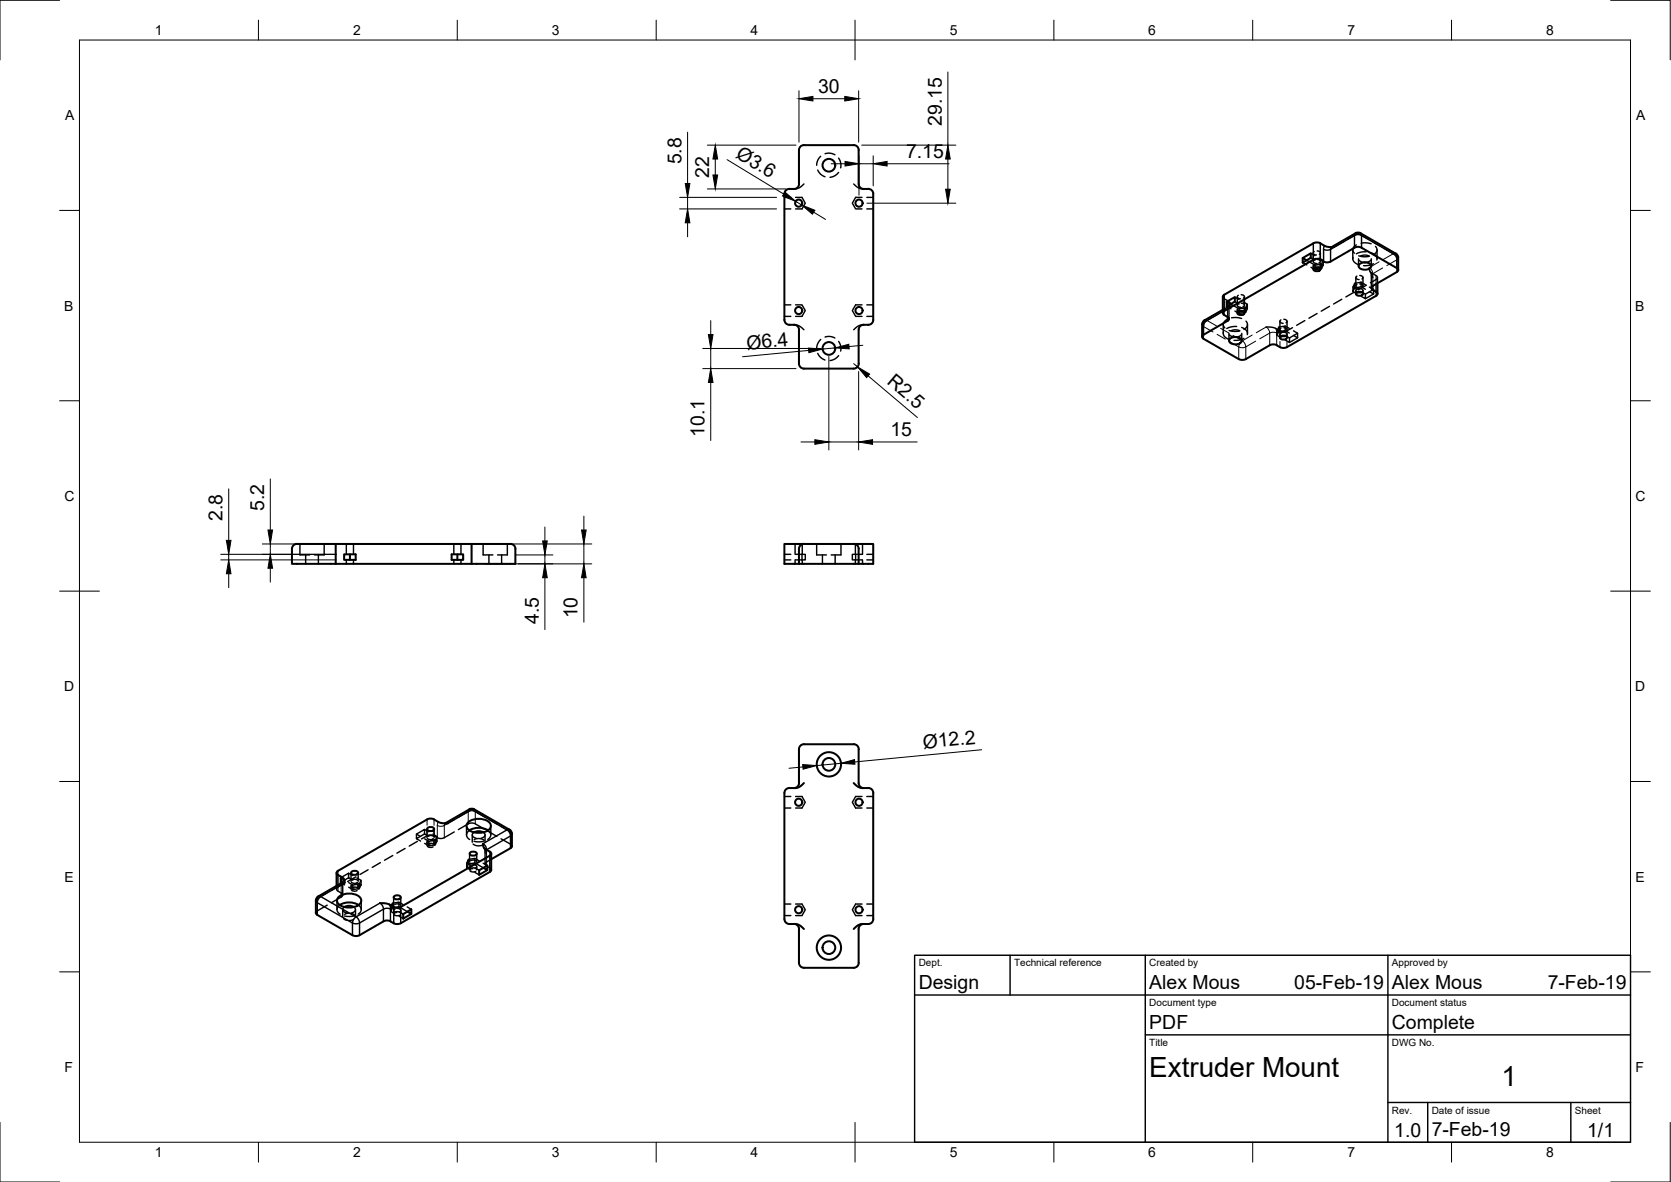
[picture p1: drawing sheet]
<svg xmlns="http://www.w3.org/2000/svg" width="420mm" height="297mm" viewBox="0 0 420 297" stroke-linecap="round" stroke-linejoin="round" font-family="sans-serif">
<!-- layer: Visible -->
<g fill="none" stroke="#000" stroke-width=".51">
<path d="M198.5 47.5a1.26 1.26 0 0 0-1.3 1.2v31.7M200.9 46.2v-8.5a1.23 1.23 0 0 1 1.2-1.2h12.6a1.26 1.26 0 0 1 1.2 1.2v8.5M200.9 46.2a1.26 1.26 0 0 1-1.2 1.3h-1.2M215.9 46.2a1.26 1.26 0 0 0 1.3 1.3M217.1 47.5h1.2a1.26 1.26 0 0 1 1.3 1.2v31.7M340.8 58.6l-6.1 3.5-1.3-.2-1.4-.7M342.1 58.6l8.8 5.1M342.1 58.6l-.6-.2-.7 .2M307.5 77.9l-4.6 2.6M308.4 75.8l2.1-1.1v1.1l-2.1 1.2zM308.4 75.8l1 .6M311.2 78.5l.8-.4a.65 .65 0 0 1 .8 .7l-.8 .4a.65 .65 0 0 1-.8-.7z"/>
<path d="M311.5 78.2h1.1M311.6 78.2v.1M327.6 64.8l2-1.1v1.1l-2 1.2zM327.6 64.8l.9 .6M330.3 67.5l.8-.4a.65 .65 0 0 1 .9 .7l-.9 .4a.65 .65 0 0 1-.8-.7zM330.6 67.2h1.1M330.7 67.2v.1M332 65.3a2.32 2.32 0 0 0 2.6 .4l6-3.4 1.1-.3 .7 .2 8.8 5.2M332 65.2l-1.1-.2-.7 .3-22.4 12.8-.2 .3v.5l1.3 1v.5l-6.3 3.7-.3 .5 .3 .5 8.9 5.1 .7 .2 1-.2 6.1-3.4 .7-.3a3 3 0 0 1 2.2 .9h.7l.7-.2 22.4-12.9 .4-.5-.4-.5M332 61.1l-.7-.2-1.1 .2-22.6 13.1-.1 .4v4.1M341 73.6l.8-.3a.65 .65 0 0 1 .9 .7l-.9 .3a.65 .65 0 0 1-.8-.7zM341.3 73.4h1.1"/>
<path d="M341.8 66.4a2.08 2.08 0 0 1 3 .3 1.38 1.38 0 0 1-1.8 1.1 .96 .96 0 0 1-1.1-.3 .96 .96 0 0 1-.1-1.1zM343.1 65.9h.2M346.4 71.1v2.7M350.9 63.7l.6 .8 .1 3.4M351.2 67.3l.4 .6-.4 .5-6.3 3.7v.5l1.1 .7M197.2 80.4a1.26 1.26 0 0 0 1.3 1.2M198.5 81.6h1.1M199.7 81.6a1.23 1.23 0 0 1 1.2 1.3v8.5a1.26 1.26 0 0 0 1.2 1.2h12.6a1.23 1.23 0 0 0 1.2-1.2v-8.5a1.26 1.26 0 0 1 1.3-1.3M219.6 80.4a1.26 1.26 0 0 1-1.3 1.2h-1.2M302.3 81.6v3M302.9 80.5l-.5 .4-.1 .7M309.2 85.2a2.08 2.08 0 0 1 3 .3 1.38 1.38 0 0 1-1.8 1 .96 .96 0 0 1-1-.2 .96 .96 0 0 1-.2-1.1z"/>
<path d="M310.5 84.7h.2M321.9 84.6l.8-.3a.65 .65 0 0 1 .9 .7l-.9 .4a.65 .65 0 0 1-.8-.8zM322.2 84.4h1.1M73.4 138v3.7h11M74.7 136.7h9.7v5M74.7 136.7a1.26 1.26 0 0 0-1.3 1.2M84.4 136.7h34.2v5M86.5 139.3h2.9v1.4h-2.9zM88 139.3v1.4M113.6 139.3h2.9v1.4h-2.9zM115 139.3v1.4M118.6 136.7h9.7"/>
<path d="M128.3 136.7a1.26 1.26 0 0 1 1.3 1.2M129.6 138v3.7h-11M200.9 138v3.7M202.2 136.7a1.26 1.26 0 0 0-1.3 1.2M214.7 136.7a1.26 1.26 0 0 1 1.2 1.2M215.9 138v3.7h-15M84.4 141.7h34.2M200.9 141.7h-3.7v-5h22.4v5h-3.7M198.5 198a1.26 1.26 0 0 0-1.3 1.3v31.6a1.26 1.26 0 0 0 1.3 1.3M200.9 196.8v-8.5a1.23 1.23 0 0 1 1.2-1.3h12.6a1.26 1.26 0 0 1 1.2 1.3v8.5M200.9 196.8a1.26 1.26 0 0 1-1.2 1.2M202.1 196.8l-1.5 1.1-2.1 .1"/>
<path d="M214.7 196.8l1.5 1.1 2.1 .1M215.9 196.8a1.26 1.26 0 0 0 1.3 1.2M218.3 198a1.23 1.23 0 0 1 1.3 1.3v31.6a1.26 1.26 0 0 1-1.3 1.3l-2.1 .1-1.5 1.2M84.6 219.4v3.2M85 218.8l-.3 .3v.5l1.7 1.2 .3 1.1M88.3 219.2l.9-.4a.65 .65 0 0 1 .8 .7l-.8 .4a.65 .65 0 0 1-.9-.7zM107.4 208.1l.9-.3a.65 .65 0 0 1 .8 .7l-.8 .4a.65 .65 0 0 1-.9-.8zM109.1 205.9l1.5 .8 2 .2M109.2 205.9l-.7-.2-1.1 .2-22.4 12.9M117.7 206.7a4.1 4.1 0 0 1 5.6 .4 1.84 1.84 0 0 1-1.9 2.1l-1.4 .1a2.58 2.58 0 0 1-2.7-1.8zM118 203.4l-6.2 3.5M118 208.7a4.7 4.7 0 0 1 4.7 0"/>
<path d="M118.2 214.3l.8-.3a.65 .65 0 0 1 .8 .7l-.8 .3a.65 .65 0 0 1-.8-.7zM119.2 209.2a2.48 2.48 0 0 1 2.3 0M119.3 203.4l8.8 5.1 .6 .7v3.4l-.1 .4-5.1 2.9M119.3 203.4l-.7-.2-.6 .2M121.5 212l.2 1.1 1.4 .9M121.5 218.1l1 .6v-1.2l-2 1.2v1.1l2-1.1M123.2 214l.3 .5-.4 .5-22.3 12.9-.7 .2a2.87 2.87 0 0 1-2.2-.8l-.8-.3h-1.6M123.5 214.5v4.1l-.3 .5-22.4 12.9-.7 .2a2.62 2.62 0 0 1-1.9-.7M79.4 229.4l.4 .5 8.8 5.1 .7 .2 1.1-.2 6-3.5M80 225.2l-.5 .8-.1 3.4M85.1 225.4a4.1 4.1 0 0 1 5.6 .5 1.84 1.84 0 0 1-1.9 2.1l-1.3 .1a2.58 2.58 0 0 1-2.8-1.8zM85.4 227.4a4.7 4.7 0 0 1 4.7 0"/>
<path d="M86.2 221.7l-6.1 3.6M86.6 227.9a2.48 2.48 0 0 1 2.4 0M96.4 231.5l1.1-.2 .7 .2M99 225.3l.9-.3a.65 .65 0 0 1 .8 .7l-.8 .3a.65 .65 0 0 1-.9-.7zM102.4 229.1l1 .6v-1.2l-2 1.2v1.2l2-1.2M198.5 232.2l2.1 .1 1.5 1.2M199.7 232.2a1.23 1.23 0 0 1 1.2 1.3v8.5a1.26 1.26 0 0 0 1.2 1.2h12.6a1.23 1.23 0 0 0 1.2-1.2v-8.6a1.26 1.26 0 0 1 1.3-1.2"/>
<circle cx="200.8" cy="51.1" r=".9"/>
<circle cx="208.4" cy="41.5" r="1.6"/>
<circle cx="216" cy="51.1" r=".9"/>
<circle cx="200.8" cy="78" r=".9"/>
<circle cx="216" cy="78" r=".9"/>
<circle cx="208.4" cy="87.6" r="1.6"/>
<circle cx="208.4" cy="192.1" r="3.1"/>
<circle cx="208.4" cy="192.1" r="1.6"/>
<circle cx="200.8" cy="201.6" r=".9"/>
<circle cx="216" cy="201.6" r=".9"/>
<circle cx="200.8" cy="228.6" r=".9"/>
<circle cx="208.4" cy="238.1" r="3.1"/>
<circle cx="208.4" cy="238.1" r="1.6"/>
<circle cx="216" cy="228.6" r=".9"/>
</g>
<!-- layer: Hidden -->
<g fill="none" stroke="#000" stroke-width=".36">
<path d="M206.4 39.3l-.9 1.2-.2 1M207.5 38.6l1.1-.1 1.3 .4M210.9 39.7l.5 1.3v1.2M197.2 49.6h1.6M197.2 52.5h1.6M200 49.6h1.7l.8 1.5-.8 1.4h-1.7M202.1 46.2a2.94 2.94 0 0 1-2.5 1.3M205.6 42.7l.7 1.1 1.1 .6M210.9 43.3l-1.3 1-.9 .3M214.7 46.2a2.94 2.94 0 0 0 2.4 1.3M216.7 49.6h-1.6l-.8 1.5 .8 1.4h1.6M218 49.6h1.6"/>
<path d="M218 52.5h1.6M197.2 76.6h1.6M197.2 79.5h1.6M200 76.6h1.7l.8 1.4-.8 1.5h-1.7M216.7 76.6h-1.6l-.8 1.4 .8 1.5h1.6M218 76.6h1.6M218 79.5h1.6M307.5 74.6l.2 .4 1.5 1 .3 1.1M307.5 77.9l1.5-1v3.2M308.4 77l1.1 .6M309.4 76.4l2.2 1.2M309.7 79.9l1-.1 1.5 .2"/>
<path d="M310.5 75.8l1.1 .6M310.5 74.7l1.1 .6M310.5 78.2l1.1 .6M311.1 74.6v2.1M311.1 77.8v.9M311.4 76.3a.5 .5 0 0 0-.2 .7 .5 .5 0 0 0 .6 .2h.1M311.4 74.2a.5 .5 0 0 0-.2 .7 .5 .5 0 0 0 .6 .2h.1M311.4 78.3a.5 .5 0 0 1-.2-.7 .5 .5 0 0 1 .6-.3h.4a.5 .5 0 0 1 .7 .3 .5 .5 0 0 1-.4 .7M311.6 77.6l1.6-.2v1.1l-1.6 .3v-.5M311.6 77.6v.6M312.1 76.2h.1a.48 .48 0 0 1 .6 .3 .48 .48 0 0 1-.2 .6M312.1 74l.1 .1a.48 .48 0 0 1 .6 .2 .48 .48 0 0 1-.2 .6"/>
<path d="M312.6 77l1 .6M312.6 75.8l1 .7M312.9 74.6v2.1M312.9 77.8v.9M313.2 77.4l.4-.9v1.1l-.4 .9M327.6 66l1 .6M328.5 65.4l2.2 1.2v.6M329.6 64.8l1 .6M329.6 63.7l1 .5M329.6 67.2l1.1 .6M330.2 63.6v2.1M330.2 66.9v.8"/>
<path d="M330.5 65.3a.51 .51 0 0 0-.2 .7 .51 .51 0 0 0 .6 .2h.1M330.5 63.2a.5 .5 0 0 0-.2 .7 .5 .5 0 0 0 .6 .2h.1M330.5 67.3a.49 .49 0 0 1-.2-.7 .49 .49 0 0 1 .6-.3h.4a.49 .49 0 0 1 .6 .3 .49 .49 0 0 1-.2 .7M330.7 66.6l1.6-.2v1.1l-1.6 .3M330.7 67.3v.5M331.2 78.8l-2.1 1.2M331.2 65.2h.1a.48 .48 0 0 1 .6 .3 .48 .48 0 0 1-.2 .6M331.2 63.1a.52 .52 0 0 1 .7 .1 .52 .52 0 0 1-.2 .7M331.7 64.8l1 .7v1.1M331.7 66l1 .6M332 63.6v2.1M332 66.9v.8"/>
<path d="M332.7 66.6l-.4 .9M332.7 65.5l-.4 .9M334.3 77l-2.1 1.2M334.7 62.1l.7 .1M337.4 75.2l-2.1 1.2M340.1 62.8v2.2M340.2 73.3l1 .6M340.2 72.1l1 .6M340.2 64.7a1.59 1.59 0 0 0 1.4 1.8M340.5 73.4l-2.1 1.2M340.6 71.2l1.6-.3v1.2l-1.6 .2zM340.6 71.2l-.4 .9v1.2l.4-1"/>
<path d="M340.9 69.8v2.1M340.9 73v.8M341 61.5a1.24 1.24 0 0 0-.4 2.1M341.2 71.5a.5 .5 0 0 0-.2 .7 .5 .5 0 0 0 .7 .2M341.2 69.4a.5 .5 0 0 0-.2 .7 .5 .5 0 0 0 .7 .2M341.3 73.4a.5 .5 0 0 1-.3-.6 .5 .5 0 0 1 .7-.3h.3a.5 .5 0 0 1 .7 .3 .5 .5 0 0 1-.3 .6M341.6 65v1.9M341.6 64.3l1 .2 1.6-.1M341.7 65.4l.5 .4 .9 .1M341.9 71.4h.2a.48 .48 0 0 1 .5 .2 .48 .48 0 0 1-.1 .6M341.9 69.2h.2a.48 .48 0 0 1 .5 .3 .48 .48 0 0 1-.1 .6M342.1 64.4a2.43 2.43 0 0 1 2.2 0"/>
<path d="M342.2 61.1l1.1-.1 1.5 .3M342.2 72.1l1.1 .6M342.2 70.9l1.1 .7M342.3 73.3l1 .6v1.2l-1-.6M342.7 69.8v2.1M342.7 73v.8M343.5 63.3h-1.2l-1.3 .5M343.6 71.7l-2.1 1.1M344.3 67.2l.3 1.1 1.4 .9a.54 .54 0 0 1 .4 .6 .54 .54 0 0 1-.4 .5l-1.4 .8M344.3 72.1l1.1 .6v1.2M344.3 73.3l1.1 .6M344.5 68.2l.3 1v3.2"/>
<path d="M344.7 65.4l-.6 .4-.8 .1M344.8 63.5a1.58 1.58 0 0 1 1.4 1.8M344.8 65v1.9M345.4 66.3l-1.3 .4-1.2 .1M345.4 72.7l-2.1 1.2M345.4 73.9l-2.1 1.2M345.9 61.9a1.26 1.26 0 0 1-.5 2.1M346.2 62.8v2.2M346.4 69.8v1.3M199.6 81.6h.1a2.93 2.93 0 0 1 2.4 1.3M205.6 88.8l.7 1 1.1 .7M206.4 85.3l-.9 1.3-.2 1"/>
<path d="M207.5 84.7l1.1-.2 1.3 .4M210.9 85.8l.5 1.3v1.1M210.9 89.4l-.8 .7-1.4 .5M217.1 81.6a2.93 2.93 0 0 0-2.4 1.3M307.6 81.5v2.3M307.6 83.5a1.56 1.56 0 0 0 1.4 1.8M308.5 80.3a1.24 1.24 0 0 0-.5 2.1M309 83.8v1.8M309.1 83l1.4 .3 1.1-.1M309.1 84.1l.6 .4 .8 .2M309.5 83.1a2.51 2.51 0 0 1 2.3 0M310.9 82l-1.1 .1-1.3 .5"/>
<path d="M312.1 84.1l-.8 .5-.6 .1M312.2 82.3a1.59 1.59 0 0 1 1.4 1.8M312.2 83.8v1.8M312.8 85l-1.3 .5h-1.2M313.3 80.7a1.26 1.26 0 0 1-.5 2.1M313.7 81.5v2.3M318.4 82.2l1.6 .1 2.6 1.1 .8-.2 1.6-.9M321.1 84.3l1 .6M321.1 83.1l1 .6M321.5 82.2l-.4 .9v1.2l.4-1M321.8 80.7v2.2M321.8 84v.8"/>
<path d="M322.1 82.5a.5 .5 0 0 0-.2 .7 .5 .5 0 0 0 .7 .2M322.1 80.4a.51 .51 0 0 0-.2 .7 .51 .51 0 0 0 .7 .2M322.2 84.4a.49 .49 0 0 1-.3-.6 .49 .49 0 0 1 .6-.3h.2a.55 .55 0 0 1 .7 .1 .55 .55 0 0 1 0 .8h-.1M322.8 82.4h.2a.48 .48 0 0 1 .5 .2 .48 .48 0 0 1-.1 .6M322.8 80.2h.2a.48 .48 0 0 1 .5 .3 .48 .48 0 0 1-.1 .6M323.2 81.9l-1.7 .3v1.1l1.7-.2M323.2 83.1l1 .6M323.2 84.3l1 .6v1.2l-1-.6M323.6 80.7v2.2M323.6 84v.8M324.2 82.5l-1-.6v1.2M325.2 83.1l1.1 .6v1.2"/>
<path d="M325.2 84.3l1.1 .6M326.3 83.7l-2.1 1.2M326.3 84.9l-2.1 1.2M328.1 80.6l-2.1 1.2M75.4 136.7v2.8h2.5M76.9 139.5v2.2M80.1 139.5v2.2M81.5 136.7v2.8h-2.4M87.1 136.7v2.6M88.9 136.7v2.6M114.1 136.7v2.6M115.9 136.7v2.6"/>
<path d="M121.5 136.7v2.8h2.4M122.9 139.5v2.2M126.1 139.5v2.2M127.6 136.7v2.8h-2.5M197.2 139.3h1.6M199.9 136.7v2.6M200 139.3h1.7v1.4M201.7 139.3h.8v1.4h-.8M201.7 136.7v2.6M205.3 136.7v2.8h2.5M206.8 139.5v2.2M210 139.5v2.2"/>
<path d="M211.5 136.7v2.8h-2.5M214.3 139.3h.8v1.4h-.8zM215.1 136.7v2.6M215.1 139.3h1.6M216.9 136.7v2.6M218 139.3h1.6M87.1 140.7v1M88.9 140.7v1M114.1 140.7v1M115.9 140.7v1M197.2 140.7h1.6M199.9 140.7v1"/>
<path d="M200 140.7h1.7M201.7 140.7v1M215.1 140.7v1M215.1 140.7h1.6M216.9 140.7v1M218 140.7h1.6M87.7 219.4l1 .6M88.3 219.4v2.1M90.1 219.4v2.1M92.6 218.6l-2.1 1.2M95.7 216.8l-2.1 1.2M98.8 215l-2.1 1.2"/>
<path d="M101.9 213.2l-2.1 1.2M104.7 209.6l2-1.2v1.2l-2 1.2zM104.7 210.8l1 .6M104.7 209.6l1 .6M104.9 211.4l-2 1.2M106.7 209.6l1.1 .6M106.7 208.4l1.1 .6M106.8 211.9l1 .7M106.8 210.8l1 .6M107.4 208.4v2.1M107.4 211.6v.8M107.5 212.7l.8 .3 .6-.2"/>
<path d="M107.5 210.7l.6 .3 .8-.2M107.6 211.3a.53 .53 0 0 0-.1 .6 .53 .53 0 0 0 .7 .2M107.6 212.1l.7-.2 .8 .3M107.6 210.1l.7-.1 .8 .2M108.4 211.1a.51 .51 0 0 1 .7 .2 .51 .51 0 0 1-.2 .7M108.8 210.8l1.1 .6M108.8 209.6l1.1 .6M109.2 208.4v2.1M109.2 211.6v.8M109.4 211.2l-1.6 .2v1.2l1.6-.3M109.9 210.2v1.2l-.5 .9v-1.1zM114.2 209.1l-3 1.6h-.9l-1.3-.7-.9-.2-.6 .2-1.5 .8"/>
<path d="M117.3 207.5v2.3M117.3 216.9l.5-.9v1.1l-.5 .9M117.3 218l1.1 .7M117.8 216l1.6-.3v1.2l-1.6 .2M118 208.7a1.25 1.25 0 0 0-.7 1.2 1.25 1.25 0 0 0 .8 1.1M118.1 214.5v2.1M118.1 217.8v.8M118.2 218.9l.6 .2 .8-.1M118.2 216.9l.8 .3 .6-.2M118.3 218.3l.7-.2 .8 .3M118.3 216.3l.9-.2 .6 .3M118.3 217.4a.52 .52 0 0 0-.1 .7 .52 .52 0 0 0 .7 .2"/>
<path d="M118.4 217.5l-1.1-.6v1.1M118.7 209.8v1.9M119 212.1a2.33 2.33 0 0 0 2.5 .2M119.1 217.3a.5 .5 0 0 1 .7 .2 .5 .5 0 0 1-.2 .7M119.2 211.4l1.2 .2 1.1-.2M119.2 209.2a.8 .8 0 0 0-.4 1 .8 .8 0 0 0 1 .5M119.2 211a2.3 2.3 0 0 1 2.6 .2M119.4 216.9l2.1 1.2M119.4 215.7l1.1 .6M119.4 219.3l1.1 .5M119.4 218.1l1.1 .6M119.9 214.5v2.1"/>
<path d="M119.9 217.8v.8M121.5 216.9l1 .6M121.5 209.2a.8 .8 0 0 1 .4 1 .8 .8 0 0 1-1 .5M121.6 212.9l.4 1v3.2M121.9 208.4l-2.6-1.4-.8-.2-.8 .2-2.4 1.5M122 209.8v1.9M122.7 208.7a1.26 1.26 0 0 1 .7 1.2 1.26 1.26 0 0 1-.8 1.1M122.9 209l2 1.2M123.4 207.5v2.3M123.5 215.9l-1.2 .7a.53 .53 0 0 0-.3 .5 .53 .53 0 0 0 .3 .5l1.1 .7 .1 .3M126 210.8l2.5 1.4 .2 .4M197.2 203.1h1.6"/>
<path d="M197.2 200.2h1.6M200 200.2h1.7l.8 1.4-.8 1.5h-1.7M216.7 200.2h-1.6l-.8 1.4 .8 1.5h1.6M218 203.1h1.6M218 200.2h1.6M82.3 227.5l-2.5 1.4-.4 .5M84.6 222.6v.8M84.7 226.3v2.3M85.4 227.4a1.27 1.27 0 0 0-.7 1.2 1.27 1.27 0 0 0 .8 1.2M85.6 220.6l2.1-1.2v1.2l-2.1 1.2zM85.6 221.8l1.1 .6M85.6 220.6l1.1 .6"/>
<path d="M86.2 228.6v1.8M86.2 221.7v3.2M86.4 222.1l-1.4 .8a.54 .54 0 0 0-.4 .5 .54 .54 0 0 0 .4 .6l.8 .4a.53 .53 0 0 1 .4 .5 .53 .53 0 0 1-.4 .5l-2.5 1.5M86.4 230.9a2.36 2.36 0 0 0 2.5 .2M86.6 230.2l1.2 .1 1.2-.1M86.6 228a.8 .8 0 0 0-.3 .9 .8 .8 0 0 0 .9 .5M86.7 229.8a2.3 2.3 0 0 1 2.5 .2M87.7 220.6l1 .6M87.7 221.8l1 .6v1.1M87.7 223l1 .5M88.3 222.6v.8M88.4 223.7l.8 .3 .6-.2"/>
<path d="M88.4 221.7l.8 .3 .6-.1M88.5 223.1l.9-.2 .5 .3M88.5 221.1l.7-.1 .7 .2M88.5 222.3a.48 .48 0 0 0-.2 .6 .48 .48 0 0 0 .6 .2h.2M88.9 228a.8 .8 0 0 1 .4 .9 .8 .8 0 0 1-.9 .5M89.2 222.1h.1a.51 .51 0 0 1 .7 .2 .51 .51 0 0 1-.2 .7M89.4 228.6v1.8M89.5 220.4l-2.1 1.1M89.7 220.6l1.1 .6v1.2M89.7 221.8l1.1 .6M90.1 222.6v.8M90.1 227.4a1.26 1.26 0 0 1 .7 1.2 1.26 1.26 0 0 1-.7 1.1"/>
<path d="M90.3 223.3l-1.6 .2M90.3 222.2l-1.6 .2M90.8 221.2l-.5 1v1.1l.5-.9M90.8 226.3v2.3M98.3 229.1l1 .5M98.3 227.9l1 .6M98.7 227v1.1l-.4 1v-1.2zM98.7 227l1.6-.3v1.2l-1.6 .2M99 225.5v2.2M99 228.8v.8M99.1 229.9l.6 .2 .8-.1M99.1 227.9l.6 .3 .8-.2"/>
<path d="M99.2 228.4a.52 .52 0 0 0-.1 .7 .52 .52 0 0 0 .7 .2M99.3 229.2l.6-.1 .8 .3M99.3 227.3l.8-.2 .6 .3M100 228.3a.5 .5 0 0 1 .7 .2 .5 .5 0 0 1-.2 .7M100.3 227.9l2.1 1.2M100.3 226.7l1 .6M100.3 229.1l1.1 .6M100.3 230.2l1.1 .7M100.8 225.5v2.2M100.8 228.8v.8M102.4 227.9l1 .6M197.2 230.1h1.6"/>
<path d="M197.2 227.2h1.6M200 227.2h1.7l.8 1.4-.8 1.5h-1.7M216.7 227.2h-1.6l-.8 1.4 .8 1.5h1.6M218 230.1h1.6M218 227.2h1.6"/>
</g>
<!-- layer: Hidden Narrow -->
<g fill="none" stroke="#000" stroke-width=".25">
<path d="M340.8 58.6l.7 .1-2.5 1.4M342.1 58.6l-.6 .1 2.3 1.3M306 79.1l-2.5 1.4M307.8 78.2v1M308.6 76.6a.53 .53 0 0 1 .4 .5 .53 .53 0 0 1-.4 .5M308.6 77.6a.54 .54 0 0 1 .3-.6 .54 .54 0 0 1 .6 .1l-2.5 1.4M308.6 76.6v3M308.6 77.6l-1.1 .7M308.9 75.7l-.3 .9M337.9 60.7l-2.5 1.5-.6-.1M344.8 60.6l2.1 1.2M344.9 68.6l.3 1.2a.53 .53 0 0 1-.4-.5 .53 .53 0 0 1 .4-.5v3"/>
<path d="M346 69.2v2.2M346 73.3v1M346.8 65.8l-2.5 1.4 .6 .6 .3 1 2.5-1.5M347.9 62.4l2.4 1.4M350.3 63.8l.6 .5 .3 1M350.3 63.8l-2.5 1.4M350.9 63.7l-.6 .1M351.2 67.4v1M351.2 65.3l-2.5 1.4M351.6 64.8l-.4 .5M302.3 81.6l.3 .5M302.6 84.1v1"/>
<path d="M302.6 82.1l2.4 1.3M302.9 80.5h.6M303.5 80.5l-.6 .6-.3 1M303.5 80.5l2.4 1.4M306 84l2.1 1.2M306.9 82.5l2.1 1.2M309.1 85.8l2.4 1.4v3M310 84.3l2.4 1.3-.6 .6-.3 1 .8 .2 .9-.2v3M314.9 84.2l-2.5 1.4 .5 .6 .3 1 2.5-1.5M315.9 83.6l2.5-1.4 .5 .5 .4 1-2.5 1.4M319.3 86.8v-3.1l.7-.2 1 .2v3.1M320.8 82.5l.2 1.2"/>
<path d="M321.8 83.1v1.5M321.8 85.8v1.4M323.6 83.1v1.5M323.6 85.8v1.4M85 218.8v1.1M107.4 205.9v1.5M107.4 208.6v1.4M109.1 205.9v1.5M109.1 208.6v1.4M110 207.4l.7 .3 1-.3v3.1M110 207.4v3.1M110.2 206.6l-.2 .8"/>
<path d="M114.2 206l-2.5 1.4 .3-.5M118 203.4l-.3 .6v3M119.3 203.4l.2 .6M119.5 204l-.8-.2-.8 .1-2.6 1.5M119.5 204v3M119.5 204l2.4 1.3M122.1 213.4l.2 1.2v-1.1M122.3 213.6a.53 .53 0 0 0-.3 .5 .53 .53 0 0 0 .3 .5v3M122.3 213.6h.1M122.9 205.9l2 1.2M123.1 214v1M126 207.7l2.5 1.5 .2 .4"/>
<path d="M128.1 208.5l.2 .3 .1 1.3M79.4 226.3l.4-.5v1.1M82.3 224.4l-2.5 1.4 .3-.5M85 222.4v1.6M85.8 221.9v3.5M85.8 222.4l-2.5 1.4M86.1 221.8l-.3 .6M86.1 221.7v.3l-.3 .4"/>
</g>
<!-- layer: Visible Narrow -->
<g fill="none" stroke="#000" stroke-width=".36">
<path d="M340.8 58.6l-.2 .6 .7-.2 1.1 .2-.3-.6M307.5 78.3l-4.9 2.8M307.8 74.1v4.1M308.6 79.6v1.1M330.2 61.2v4.1M332 61.2v4.1M332.8 62.7l1.1 .2 .7-.2M332.8 62.7v3M333 61.8l-.2 .8M334.6 62.7v3M334.8 62.1l-.2 .5M340.6 62.3v-3.1l-6 3.5"/>
<path d="M342.3 62.3v-3.1l8.9 5.1M345.2 71.8v1.1M346 71.4v1.9M350.9 63.7l.3 .6M351.2 64.3v3.1M351.2 64.3l.4 .5M302.6 81.1v3M302.6 81l-.3 .6M302.9 80.5l-.3 .5M85 219.9v2.5M112 206.8l.6 .1M112.6 206.9l6-3.4 8.9 5.1-6 3.4 .7 .8 .2 .7 6-3.4"/>
<path d="M118 203.4h1.3M123.1 215v4.1M128.1 208.5h-.6l.5 .5 .4 1.1M128.4 210.1v3.1M128.7 209.6l-.3 .5M79.4 226.3l.4 .5M79.8 226.9v3M79.8 226.9l8.8 5.1M80 225.2l.7 .1-.6 .5-.3 1M85.8 221.3v.6M85.8 221.3l.4 .4M86 220.4l-.2 .9"/>
<path d="M86.1 221.8l.6 .1-6 3.4 8.8 5.1 6-3.5 .6 .5 .3 1.1M88.6 232v3M88.6 231.9l.4-1 .5-.5 .6 .5 .3 1M88.6 231.9l1.1 .3 .7-.3M90.4 232v3M96.4 228.5v3M96.4 228.5l-6 3.5M96.4 228.5l.7-.2 1.1 .2M98 227.3l.2 1.2v3M99 227.9v4.1M100.8 227.9v4.1"/>
</g>
<!-- layer: Border -->
<g fill="none" stroke="#000" stroke-width=".25">
<path d="M15 .1h-15v15M20 10.1h390v276.9h-390zM65 5.1v5M115 5.1v5M165 5.1v5M215 5.1v10M265 5.1v5M315 5.1v5M365 5.1v5M405 .1h15v15M15 52.9h5M410 52.9h5"/>
<path d="M15 100.7h5M410 100.7h5M15 148.6h10M405 148.6h10M15 196.4h5M410 196.4h5M15 244.2h5M410 244.2h5M0 282.1v14.9h15M65 287v5M115 287v5M165 287v5"/>
<path d="M215 282.1v9.9M265 287v5M315 287v5M365 287v5M420 282.1v14.9h-15"/>
</g>
<!-- layer: TitleBlock -->
<path d="M230 240.1h180v46.9h-180zM230 250h180M254 240.1v9.9M288 240.1v46.9M349 240.1v46.9M288 260.1h122M349 277.1h61M359 277.1v9.9M395 277.1v9.9" fill="none" stroke="#000" stroke-width=".36"/>
<!-- layer: Dimensions -->
<g fill="none" stroke="#000" stroke-width=".25">
<path d="M238.3 18.1v18.4M172.9 33.2v12.9M177.9 36.5h22.3M179.9 40v4M200.9 22.8v12.9M204.4 24.8h8M215.9 22.8v12.9M216 39.1v10M216.7 36.5h23.6M219.6 39.1v7.6M238.3 40v7.5M170.9 52.5h24.4"/>
<path d="M170.9 49.6h24.4M172.9 49.6v2.9M172.9 56v3.5M177.9 47.5h19.8M182.8 40.1l14.3 8.7M200.1 50.6l1.5 .9M204.6 53.3l3 1.8M209 41.2h3.5M216 41.2h3.6M218 51.1h22.3M223.1 41.2h15.5M176.7 87.6h29.7"/>
<path d="M176.7 92.6h23.5M178.7 80.6v3.5M178.7 87.6v5M178.7 96.1v14.6M203.3 88.1l-16.6 1.5M208.4 89.6v23.5M210 87.4l-3.2 .3M214.7 91.4l.9 .8M215.9 93.4v19.7M217 86.8l-3.5 .3M218.3 94.5l12.4 10.4M201.4 111.1h3.5"/>
<path d="M208.4 111.1h7.5M219.4 111.1h11.2M55.5 139.3h29M57.5 122.9v12.9M57.5 139.3v1.4M66 136.7h17.7M68 120.4v12.8M68 136.7v2.6M121.8 136.7h27M129.6 139.5h9.4M137 132.4v3.5M137 139.5v2.2"/>
<path d="M146.8 129.7v3.5M146.8 136.7v5M55.5 140.7h29M57.5 144.2v3.5M68 142.8v3.5M121.8 141.7h27M137 145.2v13M146.8 145.2v11.2M201.9 192.7l-3.5 .4M211.4 191.8l-6 .6M246.8 188.4l-31.9 3.1"/>
</g>
<g fill="#000" stroke="#000" stroke-width=".25">
<path d="M179.9 36.5l.5 3.5h-1.1zM200.9 24.8l3.5-.6v1.2zM212.4 24.2l3.5 .6-3.5 .6zM238.3 36.5l.6 3.5h-1.1zM172.9 52.5l.6 3.5h-1.2zM172.3 46.1h1.2l-.6 3.5zM179.3 44h1.1l-.5 3.5zM197.4 48.3l2.7 2.3-3.3-1.3zM201.6 51.5l3.3 1.3-.6 1zM212.5 40.6l3.5 .6-3.5 .5zM219.6 41.2l3.5-.6v1.1zM237.8 47.5h1.1l-.6 3.6z"/>
<path d="M178.1 84.1h1.2l-.6 3.5zM178.7 92.6l.6 3.5h-1.2zM203.3 87.5l3.5 .2-3.4 .9zM210 87.4l3.4-.9 .1 1.2zM215.6 92.2l3.1 1.8-.8 .9zM204.9 110.5l3.5 .6-3.5 .6zM215.9 111.1l3.5-.6v1.2zM56.9 135.8h1.2l-.6 3.5zM67.4 133.2h1.1l-.5 3.5zM136.4 135.9h1.2l-.6 3.6zM146.2 133.2h1.2l-.6 3.5zM57.5 140.7l.6 3.5h-1.2z"/>
<path d="M68 139.3l.5 3.5h-1.1zM137 141.7l.6 3.5h-1.2zM146.8 141.7l.6 3.5h-1.2zM201.8 192.1l3.6 .3-3.5 .9zM211.4 191.8l3.5-.9 .1 1.2z"/>
</g>
<g font-size="7">
<text x="289" y="270.6">Extruder Mount</text>
<text x="377.5" y="273">1</text>
</g>
<g font-size="4.9">
<text x="205.7" y="23.2">30</text>
<text x="236.8" y="31.6" transform="rotate(-90 236.8 31.6)">29.15</text>
<text x="171.3" y="41.3" transform="rotate(-90 171.3 41.3)">5.8</text>
<text x="184.8" y="39.4" transform="rotate(31 184.8 39.4)">Ø3.6</text>
<text x="227.8" y="39.6">7.15</text>
<text x="178.4" y="44.6" transform="rotate(-90 178.4 44.6)">22</text>
<text x="187.9" y="87.9" transform="rotate(-5 187.9 87.9)">Ø6.4</text>
<text x="222.8" y="96.2" transform="rotate(40 222.8 96.2)">R2.5</text>
<text x="177.1" y="109.7" transform="rotate(-90 177.1 109.7)">10.1</text>
<text x="223.9" y="109.5">15</text>
<text x="55.9" y="130.9" transform="rotate(-90 55.9 130.9)">2.8</text>
<text x="66.4" y="128.4" transform="rotate(-90 66.4 128.4)">5.2</text>
<text x="145.2" y="155.4" transform="rotate(-90 145.2 155.4)">10</text>
<text x="135.5" y="156.8" transform="rotate(-90 135.5 156.8)">4.5</text>
<text x="232.2" y="188.2" transform="rotate(-5 232.2 188.2)">Ø12.2</text>
<text x="231" y="248.5">Design</text>
<text x="289" y="248.5">Alex Mous</text>
<text x="325.4" y="248.5">05-Feb-19</text>
<text x="350" y="248.5">Alex Mous</text>
<text x="389.1" y="248.5">7-Feb-19</text>
<text x="289" y="258.6">PDF</text>
<text x="350" y="258.6">Complete</text>
<text x="350.6" y="285.7">1.0</text>
<text x="360" y="285.5">7-Feb-19</text>
<text x="399.1" y="285.7">1/1</text>
</g>
<g font-size="3.5">
<text x="39" y="8.8">1</text>
<text x="88.8" y="8.8">2</text>
<text x="138.8" y="8.8">3</text>
<text x="188.7" y="8.8">4</text>
<text x="238.8" y="8.8">5</text>
<text x="288.7" y="8.8">6</text>
<text x="338.8" y="8.8">7</text>
<text x="388.8" y="8.8">8</text>
<text x="16.4" y="30.2">A</text>
<text x="411.4" y="30.2">A</text>
<text x="16.2" y="78">B</text>
<text x="411.2" y="78">B</text>
<text x="16.2" y="125.9">C</text>
<text x="411.2" y="125.9">C</text>
<text x="16.2" y="173.7">D</text>
<text x="411.2" y="173.7">D</text>
<text x="16.2" y="221.6">E</text>
<text x="411.2" y="221.6">E</text>
<text x="16.2" y="269.4">F</text>
<text x="411.2" y="269.4">F</text>
<text x="39" y="290.8">1</text>
<text x="88.8" y="290.8">2</text>
<text x="138.8" y="290.8">3</text>
<text x="188.7" y="290.8">4</text>
<text x="238.8" y="290.8">5</text>
<text x="288.7" y="290.8">6</text>
<text x="338.8" y="290.8">7</text>
<text x="388.8" y="290.8">8</text>
</g>
<g font-size="2.5">
<text x="231" y="242.9">Dept.</text>
<text x="255" y="242.9">Technical reference</text>
<text x="289" y="242.9">Created by</text>
<text x="350" y="242.9">Approved by</text>
<text x="289" y="252.8">Document type</text>
<text x="350" y="252.8">Document status</text>
<text x="289" y="262.9">Title</text>
<text x="350" y="262.9">DWG No.</text>
<text x="350" y="279.9">Rev.</text>
<text x="360" y="279.9">Date of issue</text>
<text x="396" y="279.9">Sheet</text>
</g>
</svg>
